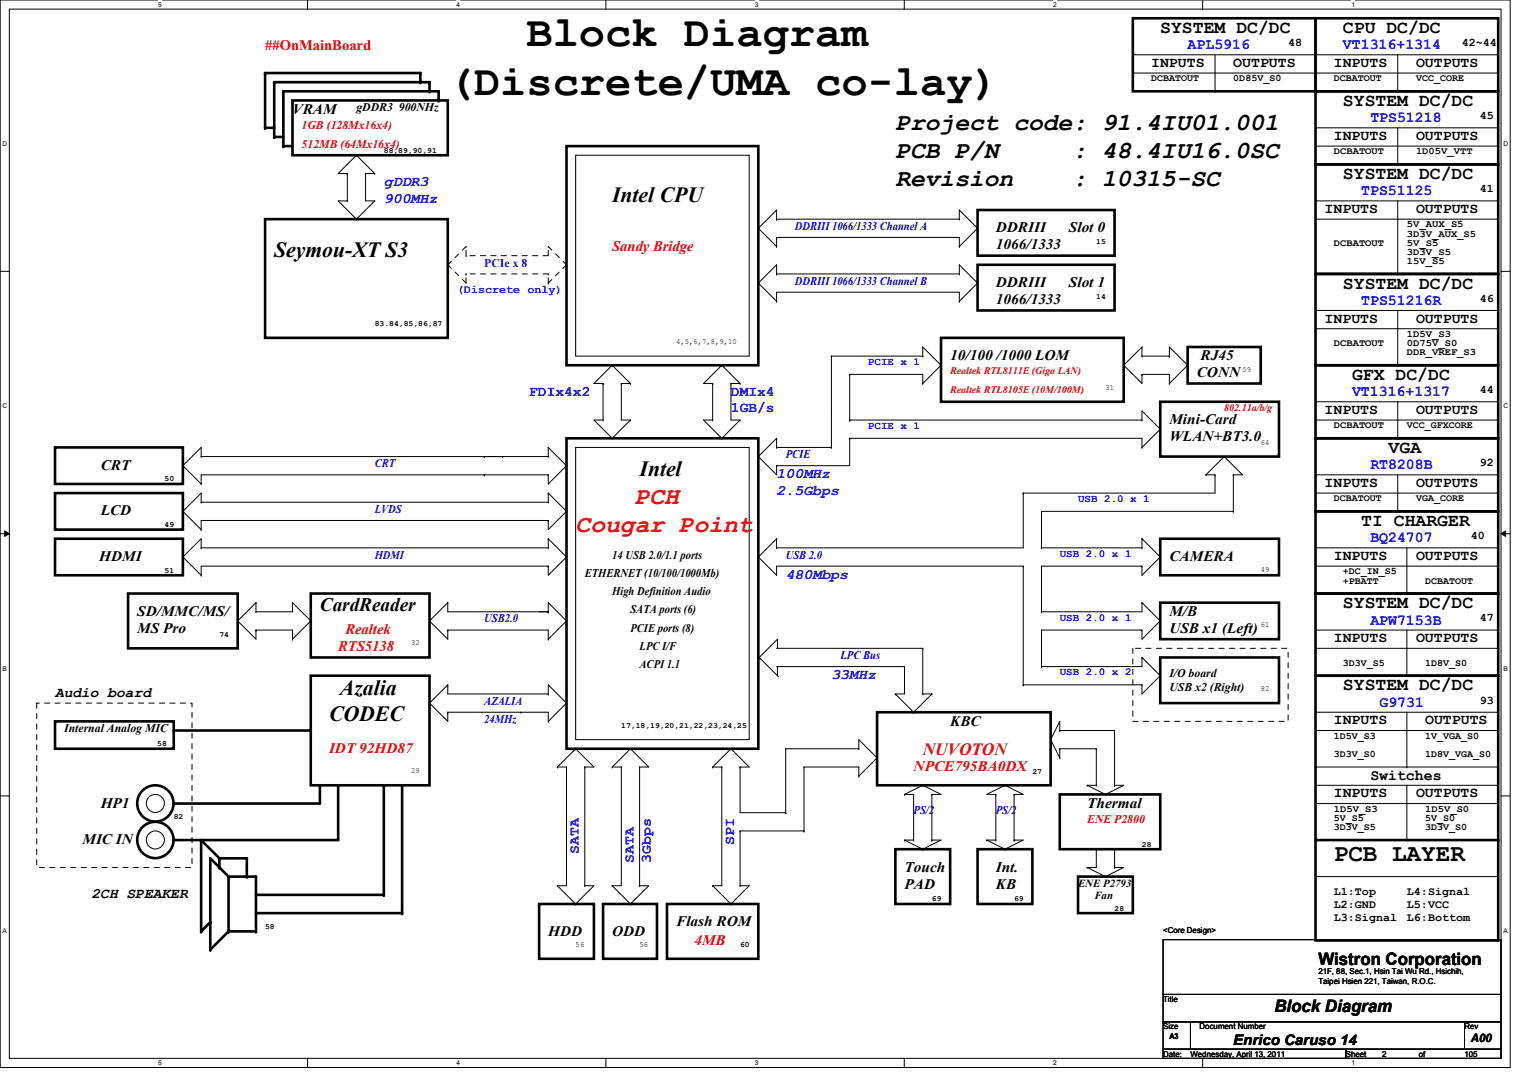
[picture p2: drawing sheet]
<svg xmlns="http://www.w3.org/2000/svg" width="297mm" height="210mm" viewBox="0 0 297 210" stroke-linecap="round" stroke-linejoin="round" font-family="sans-serif">
<path d="M0 0h294v207.9h-294zM1.8 1.8h290.4v204.3h-290.4z" fill="none" stroke="#000" stroke-width=".19"/>
<g fill="#fff">
<path d="M30.8 .2h.7v1.4h-.7z"/>
<path d="M30.8 206.2h.7v1.4h-.7z"/>
</g>
<path d="M59.9 0v1.8M59.9 206.1v1.8" fill="none" stroke="#000" stroke-width=".19"/>
<g fill="#fff">
<path d="M88.9 .2h.6v1.4h-.6z"/>
<path d="M88.9 206.2h.6v1.4h-.6z"/>
</g>
<path d="M117.9 0v1.8M117.9 206.1v1.8" fill="none" stroke="#000" stroke-width=".19"/>
<g fill="#fff">
<path d="M146.9 .2h.7v1.4h-.7z"/>
<path d="M146.9 206.2h.7v1.4h-.7z"/>
</g>
<path d="M176 0v1.8M176 206.1v1.8" fill="none" stroke="#000" stroke-width=".19"/>
<g fill="#fff">
<path d="M205 .2h.7v1.4h-.7z"/>
<path d="M205 206.2h.7v1.4h-.7z"/>
</g>
<path d="M234.1 0v1.8M234.1 206.1v1.8" fill="none" stroke="#000" stroke-width=".19"/>
<g fill="#fff">
<path d="M263.1 .2h.7v1.4h-.7z"/>
<path d="M263.1 206.2h.7v1.4h-.7z"/>
<path d="M.5 27.3h.9v1.4h-.9z"/>
<path d="M292.6 27.3h.9v1.4h-.9z"/>
<path d="M.5 78.4h.9v1.4h-.9z"/>
<path d="M292.6 78.4h.9v1.4h-.9z"/>
</g>
<path d="M0 52.8h1.8M292.2 52.8h1.8" fill="none" stroke="#000" stroke-width=".19"/>
<g fill="#fff">
<path d="M.5 129.5h.8v1.4h-.8z"/>
<path d="M292.6 129.5h.9v1.4h-.9z"/>
</g>
<path d="M0 103.9h1.8M.9 103.4l.9 .5-.9 .5zM292.2 103.9l.9-.5v1zM292.2 103.9h1.8" fill="none" stroke="#000" stroke-width=".19"/>
<path d="M.9 103.4l.9 .5-.9 .5zM292.2 103.9l.9-.5v1z" fill="#000"/>
<g fill="#fff">
<path d="M.5 180.5h.8v1.4h-.8z"/>
<path d="M292.6 180.5h.9v1.4h-.9z"/>
</g>
<g fill="none" stroke="#000" stroke-width=".19">
<path d="M220.5 10.7h71.1M220.5 14.2h71.1M236.5 17.8h.1M236.5 10.7v7.1M256.1 10.7h.1M256.1 14.2h.1M272.1 17.8h.1M272.1 10.7v7.1M291.6 10.7h.1M291.6 14.2h.1M67.6 33.8h.1M67.6 39.1h.1"/>
<path d="M67.6 39.1h-1.8l3.6 3.6M67.6 33.8v5.3M69.4 30.2h.1M69.4 30.2l-3.6 3.6h1.8M69.4 30.2l3.5 3.6M71.2 33.8h.1M71.2 33.8v5.3h1.7M71.2 33.8h1.7M72.9 33.8h.1M72.9 39.1h.1M72.9 39.1l-3.5 3.6M112.1 30.2h33.7v39.1h-33.7z"/>
<path d="M256.1 39.1h35.5M256.1 28.4h35.5M256.1 24.9h35.5M272.1 32h.1M272.1 24.9v7.1M272.1 39.1v14.2M291.6 39.1h.1M291.6 28.4h.1M291.6 24.9h.1M69.4 42.7h.1M147.6 44.4h.1M147.6 55.1h.1"/>
<path d="M147.6 44.4l3.6 3.6M147.6 55.1l3.6 3.6M151.2 42.7h.1M151.2 48h.1M151.2 46.2h.1M151.2 53.3h.1M151.2 58.7h.1M151.2 56.9h.1M151.2 42.7h35.5M151.2 46.2h35.5v1.8M151.2 56.9h35.5v1.8M151.2 42.7v-1.8l-3.6 3.5"/>
<path d="M151.2 46.2v1.8M151.2 53.3v-1.7l-3.6 3.5M151.2 56.9v1.8M151.2 53.3h35.5M186.7 42.7h.1M186.7 48h.1M186.7 53.3h.1M186.7 58.7h.1M186.7 42.7v-1.8l3.6 3.5M186.7 53.3v-1.7l3.6 3.5M190.3 44.4h.1M190.3 55.1h.1"/>
<path d="M190.3 44.4l-3.6 3.6M190.3 55.1l-3.6 3.6M256.1 42.7h35.5M272.1 53.3h.1M291.6 42.7h.1M117.4 74.7h.1M117.4 74.7v7.1M119.2 71.1h.1M119.2 71.1l-3.6 3.6h1.8M119.2 71.1l3.5 3.6M120.9 74.7h.1M120.9 74.7v7.1h1.8"/>
<path d="M120.9 74.7h1.8M122.7 74.7h.1M138.7 74.7h.1M138.7 74.7v7.1M140.5 71.1h.1M140.5 71.1l-3.6 3.6h1.8M140.5 71.1l3.6 3.6M142.3 74.7h.1M142.3 74.7v7.1h1.8M142.3 74.7h1.8M144.1 74.7h.1M161.8 69.3h.1"/>
<path d="M161.8 69.3h17.8M161.8 69.3v17.8M165.4 72.9h.1M165.4 72.9h14.2v1.8M165.4 72.9v8.9M179.6 69.3h.1M179.6 74.7h.1M179.6 69.3v-1.7l3.6 3.5M183.2 71.1h.1M183.2 71.1l-3.6 3.6M218.7 71.1h.1M218.7 71.1l3.6 3.6v-1.8"/>
<path d="M222.3 69.3h.1M222.3 72.9h.1M222.3 67.6h.1M222.3 72.9h5.3v1.8M222.3 67.6l-3.6 3.5M222.3 69.3h5.3M222.3 67.6v1.7M227.6 69.3h.1M227.6 74.7h.1M227.6 69.3v-1.7l3.6 3.5M231.2 71.1h.1M231.2 71.1l-3.6 3.6"/>
<path d="M256.1 64h35.5M256.1 60.5h35.5M256.1 78.2h35.5M272.1 71.1h.1M272.1 60.5v10.6M272.1 78.2v7.1M291.6 64h.1M291.6 60.5h.1M291.6 78.2h.1M35.6 99.6h.1M35.6 90.7h.1M35.6 99.6l3.6 3.5"/>
<path d="M35.6 90.7l3.6 3.5M39.2 97.8h.1M39.2 88.9h.1M39.2 94.2h.1M39.2 88.9h67.5M39.2 88.9v-1.8l-3.6 3.6M39.2 97.8v-1.8l-3.6 3.6M39.2 97.8h67.5M94.3 88.9h.1M94.3 92.5h.1M97.8 88.9h.1M106.7 92.5h.1"/>
<path d="M106.7 88.9h.1M106.7 96h.1M106.7 97.8h.1M106.7 92.5h-67.5v1.7M106.7 88.9v-1.8l3.6 3.6M106.7 96v1.8M106.7 96l3.6 3.6M110.3 90.7h.1M110.3 99.6h.1M110.3 90.7l-3.6 3.5v-1.7M110.3 99.6l-3.6 3.5v-1.8M112.1 87.1h33.7v56.9h-33.7z"/>
<path d="M117.4 81.8h.1M117.4 81.8h-1.8l3.6 3.5M119.2 85.3h.1M122.7 81.8h.1M122.7 81.8l-3.5 3.5M138.7 81.8h.1M138.7 81.8h-1.8l3.6 3.5M140.5 85.3h.1M144.1 81.8h.1M144.1 81.8l-3.6 3.5M147.6 88.9h.1M147.6 88.9l3.6 3.6v-1.8"/>
<path d="M151.2 85.3h.1M151.2 90.7h.1M151.2 87.1h.1M151.2 85.3v1.8M151.2 85.3l-3.6 3.6M151.2 87.1h10.6M161.8 87.1h.1M165.4 81.8h.1M165.4 85.3h.1M165.4 81.8h56.9M165.4 85.3h56.9v1.8M165.4 85.3v5.4h-14.2"/>
<path d="M199.2 96h.1M199.2 96v10.7h-48M202.7 99.6h.1M202.7 99.6v7.1M202.7 99.6h37.4M222.3 81.8h.1M222.3 87.1h.1M222.3 81.8v-1.8l3.5 3.6M225.8 83.6h.1M225.8 83.6l-3.5 3.5M234.7 92.5h.1M234.7 92.5h1.8"/>
<path d="M236.5 92.5h.1M236.5 92.5v3.5h-37.3M238.3 88.9h.1M238.3 88.9l3.5 3.6h-1.7M238.3 88.9l-3.6 3.6M240.1 99.6h.1M240.1 92.5h.1M240.1 92.5v7.1M256.1 92.5h.1M256.1 92.5h35.5M256.1 96h35.5M256.1 81.8h35.5"/>
<path d="M272.1 99.6h.1M272.1 85.3h.1M272.1 92.5v7.1M291.6 96h.1M291.6 81.8h.1M35.6 108.5h.1M35.6 108.5l3.6 3.5M39.2 106.7h.1M39.2 112h.1M39.2 103.1h.1M39.2 106.7h67.5M39.2 106.7v-1.8l-3.6 3.6"/>
<path d="M49.8 117.3h.1M49.8 119.1h.1M49.8 117.3v1.8M49.8 117.3l-3.5 3.6M56.9 117.3h.1M56.9 117.3l3.6 3.6M56.9 117.3v1.8h-7.1M87.2 117.3h.1M87.2 117.3l-3.6 3.6M87.2 117.3v1.8h19.5M106.7 101.3h.1M106.7 110.2h.1"/>
<path d="M106.7 104.9h.1M106.7 106.7h.1M106.7 119.1h.1M106.7 110.2h-67.5v1.8M106.7 104.9v1.8M106.7 119.1v-1.8l3.6 3.6M106.7 101.3h-67.5v1.8M106.7 104.9l3.6 3.6M110.3 108.5h.1M110.3 108.5l-3.6 3.5v-1.8M147.6 108.5h.1M147.6 108.5l3.6 3.5v-1.8"/>
<path d="M151.2 104.9h.1M151.2 110.2h.1M151.2 106.7h.1M151.2 110.2h48M151.2 104.9v1.8M151.2 104.9l-3.6 3.6M199.2 110.2h.1M199.2 110.2v23.1M202.7 106.7h.1M202.7 110.2h.1M202.7 119.1h.1M202.7 110.2h19.6"/>
<path d="M202.7 106.7h19.6M202.7 110.2v8.9M222.3 110.2h.1M222.3 104.9h.1M222.3 106.7h.1M222.3 117.3h.1M222.3 117.3v1.8h-19.6M222.3 104.9v1.8M222.3 104.9l3.5 3.6M222.3 117.3l3.5 3.6M225.8 108.5h.1M225.8 108.5l-3.5 3.5v-1.8"/>
<path d="M256.1 106.7h.1M256.1 110.2h35.5M256.1 106.7h35.5M273.9 115.6h.1M273.9 106.7v8.9M291.6 110.2h.1M46.3 120.9h.1M46.3 120.9l3.5 3.6v-1.8M49.8 122.7h.1M49.8 122.7h7.1M56.9 122.7h.1M56.9 124.5h.1"/>
<path d="M56.9 122.7v1.8M60.5 120.9h.1M60.5 120.9l-3.6 3.6M83.6 120.9h.1M83.6 136.9h.1M83.6 120.9l3.6 3.6v-1.8M83.6 136.9l3.6 3.6v-1.8M87.2 122.7h.1M87.2 138.7h.1M87.2 133.3h.1M87.2 122.7h19.5v1.8M87.2 138.7h19.5v1.8"/>
<path d="M87.2 133.3v1.8h19.5M87.2 133.3l-3.6 3.6M101.4 138.7h.1M106.7 124.5h.1M106.7 135.1h.1M106.7 135.1v-1.8l3.6 3.6M110.3 120.9h.1M110.3 136.9h.1M110.3 120.9l-3.6 3.6M110.3 136.9l-3.6 3.6M147.8 128h.1M148 128.2h.1"/>
<path d="M148 128.2l3.5 3.5M151.2 126.2h28.4M151.2 129.8h24.9M151.3 124.5h.1M151.3 129.8h.1M151.3 124.5v1.7M151.3 129.8v1.8M151.3 124.5l-3.5 3.5M174.3 135.1h.1M174.3 135.1l3.5 3.6M176.1 129.8h.1M176.1 129.8v5.3h-1.8"/>
<path d="M177.8 138.7h.1M179.6 135.1h.1M179.6 126.2h.1M179.6 135.1h1.8M179.6 126.2v8.9M181.4 135.1h.1M181.4 135.1l-3.6 3.6M199.2 133.3h.1M199.2 133.3h23.1M202.7 129.8h.1M202.7 122.7h.1M202.7 122.7h19.6"/>
<path d="M202.7 122.7v7.1M222.3 128h.1M222.3 133.3h.1M222.3 122.7h.1M222.3 128v1.8h-19.6M222.3 128l3.5 3.6M225.8 131.6h.1M225.8 120.9h.1M225.8 120.9l-3.5 3.6v-1.8M225.8 131.6l-3.5 3.5v-1.8M256.1 122.7h.1M256.1 126.2h35.5"/>
<path d="M256.1 122.7h35.5M256.1 138.7h35.5M273.9 131.6h.1M273.9 122.7v8.9M273.9 138.7v10.7M291.6 126.2h.1M291.6 138.7h.1M0 155h1.8M106.7 140.5h.1M108.5 149.4h.1M108.5 149.4h1.8M110.3 149.4h.1"/>
<path d="M110.3 149.4v23.1h-1.8M112.1 145.8h.1M112.1 145.8l3.5 3.6h-1.8M112.1 145.8l-3.6 3.6M113.8 149.4h.1M113.8 149.4v23.1M119.2 149.4h.1M119.2 149.4h1.7M120.9 149.4h.1M120.9 149.4v23.1h-1.7M122.7 145.8h.1M122.7 145.8l3.6 3.6h-1.8"/>
<path d="M122.7 145.8l-3.5 3.6M124.5 149.4h.1M124.5 149.4v23.1M138.7 149.4h.1M138.7 149.4h1.8M140.5 149.4h.1M140.5 149.4v23.1h-1.8M142.3 145.8h.1M142.3 145.8l3.5 3.6h-1.7M142.3 145.8l-3.6 3.6M144.1 149.4h.1M144.1 149.4v8.8h8.8"/>
<path d="M152.9 145.8h.1M152.9 158.2h.1M152.9 145.8h14.3M152.9 145.8v12.4M156.5 149.4h.1M156.5 149.4h10.7v1.7M156.5 149.4v12.4M167.2 145.8h.1M167.2 151.1h.1M167.2 145.8v-1.8l3.5 3.6M170.7 147.6h.1M170.7 147.6l-3.5 3.5"/>
<path d="M176.1 154.7h.1M176.1 154.7h1.7v8.9M179.6 152.9h.1M179.6 152.9l3.6 1.8h-1.8M179.6 152.9l-3.5 1.8M181.4 154.7h.1M181.4 154.7v8.9M193.8 154.7h.1M193.8 154.7v8.9M195.6 152.9h.1M195.6 152.9l-3.5 1.8h1.7M195.6 152.9l3.6 1.8h-1.8"/>
<path d="M197.4 154.7h.1M197.4 154.7v8.9M204.5 144h.1M204.5 144l1.8 3.6M206.3 142.2h.1M206.3 147.6h.1M206.3 145.8h.1M206.3 142.2h10.7v10.7M206.3 145.8h7.1M206.3 142.2v-1.7l-1.8 3.5M206.3 145.8v1.8M211.6 152.9h.1"/>
<path d="M211.6 152.9h1.8M211.6 152.9l3.6 1.8M213.4 145.8h.1M213.4 152.9h.1M213.4 145.8v7.1M215.2 154.7h.1M217 152.9h.1M217 152.9h1.7l-3.5 1.8M256.1 142.2h.1M256.1 152.9h.1M256.1 142.2h35.5M256.1 156.5h35.5"/>
<path d="M256.1 152.9h35.5M256.1 149.4h35.5M273.9 149.4h.1M273.9 152.9v10.7M291.6 156.5h.1M291.6 149.4h.1M292.2 155h1.8M108.5 172.5h.1M108.5 172.5l3.6 3.5M112.1 176h.1M113.8 172.5h.1M113.8 172.5h1.8l-3.5 3.5"/>
<path d="M119.2 172.5h.1M119.2 172.5l3.5 3.5M122.7 176h.1M124.5 172.5h.1M124.5 172.5h1.8l-3.6 3.5M138.7 172.5h.1M138.7 172.5l3.6 3.5M142.3 176h.1M144.1 172.5h.1M144.1 161.8h.1M144.1 172.5h1.7l-3.5 3.5M144.1 161.8v10.7"/>
<path d="M144.1 161.8h12.4M156.5 161.8h.1M176.1 163.6h.1M176.1 163.6h1.7M176.1 163.6l3.5 1.8M177.8 163.6h.1M179.6 165.4h.1M181.4 163.6h.1M181.4 163.6h1.8l-3.6 1.8M192.1 163.6h.1M192.1 163.6h1.7M192.1 163.6l3.5 1.8"/>
<path d="M193.8 163.6h.1M195.6 165.4h.1M197.4 163.6h.1M197.4 163.6h1.8l-3.6 1.8M211.6 168.9h.1M211.6 168.9l3.6 1.8M213.4 165.4h.1M213.4 165.4v3.5h-1.8M215.2 170.7h.1M217 168.9h.1M217 165.4h.1M217 165.4v3.5"/>
<path d="M217 168.9h1.7l-3.5 1.8M256.1 170.7h35.5M273.9 163.6h.1M291.6 170.7h.1M226.4 183h65.8v10.6h-65.8zM226.4 193.6h65.8v5.4h-65.8zM226.4 199h5.3v5.3h-5.3zM231.7 199h53.4v5.3h-53.4zM285.1 199h7.1v5.3h-7.1zM226.4 204.3h35.6v1.8h-35.6zM262 204.3h30.2v1.8h-30.2z"/>
<circle cx="30.2" cy="156.4" r="1.76"/>
<circle cx="30.2" cy="163.5" r="1.76"/>
</g>
<g fill="none" stroke="#000" stroke-width=".51">
<path d="M56.9 19.6h30.3v10.6h-30.3zM81.8 16v-1.8h-30.2v10.7h1.8M83.6 17.8v-1.8h-30.2v10.7h1.8M85.4 19.6v-1.8h-30.2v10.6h1.7M220.5 3.6h35.6v14.2h-35.6zM256.1 17.8h35.5v14.2h-35.5zM256.1 3.6h35.5v14.2h-35.5zM110.3 28.4h37.3v42.7h-37.3zM256.1 32h35.5v21.3h-35.5zM51.6 42.7h35.6v23.1h-35.6zM190.3 51.6h26.7v8.9h-26.7zM190.3 40.9h26.7v8.9h-26.7z"/>
<path d="M256.1 53.3h35.5v17.8h-35.5zM183.2 65.8h35.5v12.4h-35.5zM225.8 78.2h23.2v10.7h-23.2zM231.2 67.6h14.2v7.1h-14.2zM256.1 71.1h35.5v14.2h-35.5zM10.7 96h24.9v7.1h-24.9zM10.7 87.1h24.9v7.1h-24.9zM110.3 85.3h37.3v60.5h-37.3zM256.1 85.3h35.5v14.3h-35.5zM256.1 99.6h35.5v16h-35.5zM10.7 104.9h24.9v7.1h-24.9zM24.9 115.6h21.4v10.6h-21.4z"/>
<path d="M60.5 115.6h23.1v12.4h-23.1zM225.8 104.9h23.2v7.1h-23.2zM225.8 117.3h23.2v7.2h-23.2zM256.1 115.6h35.5v16h-35.5zM60.5 131.6h23.1v21.3h-23.1zM170.7 138.7h33.8v14.2h-33.8zM225.8 128h23.2v8.9h-23.2zM256.1 131.6h35.5v51.5h-35.5zM10.7 140.5h23.1v5.3h-23.1zM33.8 142.2h26.7M62.3 152.9v3.6h-28.5M65.8 152.9v10.7h-32"/>
<path d="M74.7 152.9v21.3h-24.9M78.3 152.9v24.9h-28.5M206.3 154.7h19.5v10.7h-19.5zM42.7 167.1l-3.5-3.5v17.8l1.7-1.8M42.7 167.1h5.3v3.6M42.7 167.1v1.8M44.5 170.7l-3.6-3.6v17.8l3.6-3.5M44.5 170.7h5.3v10.7h-5.3M44.5 170.7v10.7M104.9 176h10.7v10.7h-10.7zM117.4 176h10.5v10.7h-10.5zM129.8 176h17.8v10.7h-17.8z"/>
<path d="M174.3 165.4h10.7v10.6h-10.7zM190.3 165.4h10.7v10.6h-10.7zM209.8 170.7h10.7v7.1h-10.7zM256.1 163.6h35.5"/>
<circle cx="30.2" cy="156.4" r="3.5"/>
<circle cx="30.2" cy="163.5" r="3.5"/>
</g>
<g fill="none" stroke="#000" stroke-width=".19" stroke-dasharray="1 1 1 1 1 1 1 1">
<path d="M87.2 51.6h.1M90.7 48l-3.5 3.6M90.7 55.1v-1.8M90.7 53.3h.1M90.7 55.1l-3.5-3.5M90.7 49.8v-1.8M90.7 48h.1M90.7 49.8h.1M106.7 48l3.6 3.6M106.7 49.8v-1.8M106.7 48h.1M106.7 55.1h.1"/>
<path d="M106.7 55.1v-1.8M106.7 53.3h.1M106.7 49.8h-16M106.7 53.3h-16M110.3 51.6h.1M110.3 51.6l-3.6 3.5M10.7 104.9h24.9v7.1h-24.9zM7.2 136.9h30.2v32h-30.2zM220.5 126.2h30.2v14.3h-30.2z"/>
</g>
<g fill="#000">
<circle cx="51.6" cy="14.2" r=".25"/>
<circle cx="53.4" cy="16" r=".25"/>
<circle cx="55.2" cy="17.8" r=".25"/>
<circle cx="81.8" cy="16" r=".25"/>
<circle cx="81.8" cy="14.2" r=".25"/>
<circle cx="83.6" cy="16" r=".25"/>
<circle cx="83.6" cy="17.8" r=".25"/>
<circle cx="85.4" cy="19.6" r=".25"/>
<circle cx="85.4" cy="17.8" r=".25"/>
<circle cx="51.6" cy="24.9" r=".25"/>
<circle cx="53.4" cy="26.7" r=".25"/>
<circle cx="55.2" cy="28.4" r=".25"/>
<circle cx="33.8" cy="142.2" r=".25"/>
<circle cx="33.8" cy="156.5" r=".25"/>
<circle cx="62.3" cy="152.9" r=".25"/>
<circle cx="65.8" cy="152.9" r=".25"/>
<circle cx="74.7" cy="152.9" r=".25"/>
<circle cx="78.3" cy="152.9" r=".25"/>
<circle cx="33.8" cy="163.6" r=".25"/>
<circle cx="40.9" cy="179.6" r=".25"/>
<circle cx="40.9" cy="167.1" r=".25"/>
<circle cx="42.7" cy="167.1" r=".25"/>
<circle cx="42.7" cy="168.9" r=".25"/>
<circle cx="44.5" cy="170.7" r=".25"/>
<circle cx="48" cy="170.7" r=".25"/>
<circle cx="48" cy="167.1" r=".25"/>
<circle cx="49.8" cy="170.7" r=".25"/>
<circle cx="74.7" cy="174.2" r=".25"/>
<circle cx="78.3" cy="177.8" r=".25"/>
<circle cx="291.6" cy="163.6" r=".25"/>
<circle cx="39.2" cy="181.4" r=".25"/>
<circle cx="40.9" cy="184.9" r=".25"/>
<circle cx="44.5" cy="181.4" r=".25"/>
<circle cx="49.8" cy="181.4" r=".25"/>
</g>
<g font-size="8.5">
<text x="102.5" y="8.9">Block Diagram</text>
<text x="87.2" y="18.5">(Discrete/UMA co-lay)</text>
</g>
<g font-size="4.8">
<text x="174.3" y="25.3">Project code: 91.4IU01.001</text>
<text x="174.3" y="30.7">PCB P/N</text>
<text x="208.7" y="30.7">: 48.4IU16.0SC</text>
<text x="174.3" y="36.2">Revision</text>
<text x="208.7" y="36.2">: 10315-SC</text>
<text x="259.6" y="167.6">PCB LAYER</text>
</g>
<g font-size="4.8" fill="#f00">
<text x="123.5" y="98.2">PCH</text>
<text x="112.1" y="103.6">Cougar Point</text>
</g>
<g font-size="4.2">
<text x="119.2" y="39.4">Intel CPU</text>
<text x="53.4" y="50">Seymou-XT S3</text>
<text x="124.5" y="92.7">Intel</text>
<text x="66.2" y="135.4">Azalia</text>
<text x="64" y="140.3">CODEC</text>
</g>
<text font-size="3.7" x="62.3" y="118.9">CardReader</text>
<g font-size="3.5">
<text x="225.8" y="6.4">SYSTEM DC/DC</text>
<text x="261.4" y="6.4">CPU DC/DC</text>
<text x="261.4" y="20.6">SYSTEM DC/DC</text>
<text x="261.4" y="34.8">SYSTEM DC/DC</text>
<text x="261.4" y="56.2">SYSTEM DC/DC</text>
<text x="263.2" y="74">GFX DC/DC</text>
<text x="270.3" y="88.2">VGA</text>
<text x="265" y="102.4">TI CHARGER</text>
<text x="261.4" y="118.4">SYSTEM DC/DC</text>
<text x="261.4" y="134.4">SYSTEM DC/DC</text>
</g>
<text font-size="3.3" fill="#f00" x="179.6" y="147.1">NUVOTON</text>
<g font-size="3.3">
<text x="256.6" y="187.9">Wistron Corporation</text>
<text x="248.1" y="197">Block Diagram</text>
</g>
<g font-size="3" fill="#00f">
<text x="231.2" y="9.6">APL5916</text>
<text x="261.4" y="9.6">VT1316+1314</text>
<text x="266.7" y="23.8">TPS51218</text>
<text x="265" y="38.1">TPS51125</text>
<text x="265" y="59.4">TPS51216R</text>
<text x="263.2" y="77.2">VT1316+1317</text>
<text x="266.7" y="91.4">RT8208B</text>
<text x="266.7" y="105.6">BQ24707</text>
<text x="266.7" y="121.6">APW7153B</text>
<text x="268.5" y="137.6">G9731</text>
</g>
<text font-size="3" x="266.7" y="151.8">Switches</text>
<g font-size="2.8" fill="#f00">
<text x="51.6" y="9.7">##OnMainBoard</text>
<text x="119.2" y="48.8">Sandy Bridge</text>
<text x="67.2" y="123.5">Realtek</text>
<text x="65.8" y="126.8">RTS5138</text>
<text x="64" y="146.6">IDT 92HD87</text>
<text x="177.8" y="150.2">NPCE795BA0DX</text>
<text x="135.2" y="183.9">4MB</text>
</g>
<g font-size="2.8">
<text x="224.1" y="13">INPUTS</text>
<text x="240.1" y="13">OUTPUTS</text>
<text x="259.6" y="13">INPUTS</text>
<text x="275.6" y="13">OUTPUTS</text>
<text x="56.9" y="22.1">VRAM</text>
<text x="259.6" y="27.3">INPUTS</text>
<text x="275.6" y="27.3">OUTPUTS</text>
<text x="257.8" y="41.5">INPUTS</text>
<text x="275.6" y="41.5">OUTPUTS</text>
<text x="193.8" y="45.3">DDRIII</text>
<text x="208.1" y="45.3">Slot 0</text>
<text x="193.8" y="48.6">1066/1333</text>
<text x="193.8" y="55.9">DDRIII</text>
<text x="193.8" y="59.2">1066/1333</text>
<text x="208.1" y="55.9">Slot 1</text>
<text x="257.8" y="62.8">INPUTS</text>
<text x="275.6" y="62.8">OUTPUTS</text>
<text x="185" y="70.1">10/100 /1000 LOM</text>
<text x="233.7" y="70.1">RJ45</text>
<text x="233" y="73.4">CONN</text>
<text x="227.6" y="82.6">Mini-Card</text>
<text x="257.8" y="80.6">INPUTS</text>
<text x="275.6" y="80.6">OUTPUTS</text>
<text x="227.6" y="85.9">WLAN+BT3.0</text>
<text x="19.6" y="91.5">CRT</text>
<text x="257.8" y="94.8">INPUTS</text>
<text x="275.6" y="94.8">OUTPUTS</text>
<text x="19.6" y="100.4">LCD</text>
<text x="19.3" y="109.3">HDMI</text>
<text x="227.6" y="109.3">CAMERA</text>
<text x="259.6" y="109.1">INPUTS</text>
<text x="275.6" y="109.1">OUTPUTS</text>
<text x="26.7" y="119.9">SD/MMC/MS/</text>
<text x="227.6" y="119.9">M/B</text>
<text x="26.7" y="123.2">MS Pro</text>
<text x="227.6" y="123.2">USB x1 (Left)</text>
<text x="259.6" y="125.1">INPUTS</text>
<text x="275.6" y="125.1">OUTPUTS</text>
<text x="10.7" y="135.8">Audio board</text>
<text x="185" y="141.3">KBC</text>
<text x="259.6" y="141.1">INPUTS</text>
<text x="277.4" y="141.1">OUTPUTS</text>
<text x="259.6" y="155.3">INPUTS</text>
<text x="275.6" y="155.3">OUTPUTS</text>
<text x="19.6" y="157.3">HP1</text>
<text x="211.6" y="157.3">Thermal</text>
<text x="16" y="164.4">MIC IN</text>
<text x="176.1" y="169.7">Touch</text>
<text x="176.1" y="173">PAD</text>
<text x="193.8" y="169.7">Int.</text>
<text x="193.8" y="173">KB</text>
<text x="17.8" y="174.9">2CH SPEAKER</text>
<text x="106.7" y="182.2">HDD</text>
<text x="119.2" y="182.2">ODD</text>
<text x="131.6" y="180.4">Flash ROM</text>
<text x="240.1" y="203.5">Enrico Caruso 14</text>
</g>
<g font-size="2.8" fill="#00f">
<text x="74.7" y="36.2">gDDR3</text>
<text x="74.7" y="39.5">900MHz</text>
<text x="103" y="77">FDIx4x2</text>
<text x="142.3" y="77">DMIx4</text>
<text x="142.3" y="80.3">1GB/s</text>
<text x="151.2" y="93.1">100MHz</text>
<text x="151.2" y="96.4">2.5Gbps</text>
<text x="152.9" y="112.6">480Mbps</text>
<text x="161.8" y="132.2">33MHz</text>
<text x="112.7" y="166.2" transform="rotate(-90 112.7 166.2)">SATA</text>
<text x="142.9" y="164.5" transform="rotate(-90 142.9 164.5)">SPI</text>
<text x="123.4" y="168" transform="rotate(-90 123.4 168)">SATA</text>
<text x="126.7" y="168" transform="rotate(-90 126.7 168)">3Gbps</text>
</g>
<g font-size="2.3">
<text x="250.7" y="9">48</text>
<text x="284.5" y="9">42~44</text>
<text x="69.4" y="21.6">gDDR3 900NHz</text>
<text x="288.1" y="23.2">45</text>
<text x="288.1" y="37.4">41</text>
<text x="288.1" y="58.8">46</text>
<text x="288.1" y="76.5">44</text>
<text x="288.1" y="90.8">92</text>
<text x="286.3" y="105">40</text>
<text x="113.8" y="112.3">ETHERNET (10/100/1000Mb)</text>
<text x="119.2" y="108.8">14 USB 2.0/1.1 ports</text>
<text x="119.2" y="115.9">High Definition Audio</text>
<text x="122.7" y="119.4">SATA ports (6)</text>
<text x="122.7" y="123">PCIE ports (8)</text>
<text x="288.1" y="121">47</text>
<text x="124.5" y="130.1">ACPI 1.1</text>
<text x="124.5" y="126.5">LPC I/F</text>
<text x="227.6" y="131.9">I/O board</text>
<text x="227.6" y="134.5">USB x2 (Right)</text>
<text x="288.1" y="137">93</text>
<text x="12.5" y="142.5">Internal Analog MIC</text>
<text x="259.6" y="174.3">L1:Top</text>
<text x="259.6" y="176.9">L2:GND</text>
<text x="259.6" y="179.4">L3:Signal</text>
<text x="273.9" y="174.3">L4:Signal</text>
<text x="273.9" y="176.9">L5:VCC</text>
<text x="273.9" y="179.4">L6:Bottom</text>
<text x="286.3" y="203">A00</text>
</g>
<g font-size="2.3" fill="#f00">
<text x="58.7" y="28.7">512MB (64Mx16x4)</text>
<text x="58.7" y="25.2">1GB (128Mx16x4)</text>
<text x="211.6" y="160.3">ENE P2800</text>
</g>
<g font-size="2.3" fill="#00f">
<text x="154.7" y="44.7">DDRIII 1066/1333 Channel A</text>
<text x="94.3" y="51.9">PCIe x 8</text>
<text x="88.9" y="57">(Discrete only)</text>
<text x="154.7" y="55.4">DDRIII 1066/1333 Channel B</text>
<text x="152.9" y="89.2">PCIE</text>
<text x="72.9" y="91">CRT</text>
<text x="72.9" y="99.9">LVDS</text>
<text x="72.9" y="108.8">HDMI</text>
<text x="152.9" y="108.8">USB 2.0</text>
<text x="94.3" y="121.2">USB2.0</text>
<text x="163.6" y="128.3">LPC Bus</text>
<text x="94.3" y="137.2">AZALIA</text>
<text x="94.3" y="140.8">24MHz</text>
<text x="177.8" y="158.5">PS/2</text>
<text x="193.8" y="158.5">PS/2</text>
</g>
<g font-size="2.1" fill="#00f">
<text x="168.9" y="71.1">PCIE x 1</text>
<text x="168.9" y="83.5">PCIE x 1</text>
<text x="209.8" y="97.7">USB 2.0 x 1</text>
<text x="206.3" y="108.4">USB 2.0 x 1</text>
<text x="206.3" y="120.9">USB 2.0 x 1</text>
<text x="206.3" y="131.5">USB 2.0 x 2</text>
</g>
<g font-size="2.1">
<text x="209.8" y="172.6">ENE P2793</text>
<text x="213" y="175.1">Fan</text>
</g>
<g font-size="1.9">
<text x="224.1" y="15.8">DCBATOUT</text>
<text x="240.1" y="15.8">0D85V_S0</text>
<text x="259.6" y="15.8">DCBATOUT</text>
<text x="275.6" y="15.8">VCC_CORE</text>
<text x="259.6" y="30.1">DCBATOUT</text>
<text x="275.6" y="30.1">1D05V_VTT</text>
<text x="259.6" y="47.8">DCBATOUT</text>
<text x="273.8" y="47.8">5V_S5</text>
<text x="273.9" y="46.1">3D3V_AUX_S5</text>
<text x="273.9" y="44.3">5V_AUX_S5</text>
<text x="273.9" y="49.6">3D3V_S5</text>
<text x="273.9" y="51.4">15V_S5</text>
<text x="273.9" y="65.6">1D5V_S3</text>
<text x="259.6" y="67.4">DCBATOUT</text>
<text x="273.9" y="67.4">0D75V_S0</text>
<text x="273.9" y="69.2">DDR_VREF_S3</text>
<text x="259.6" y="83.4">DCBATOUT</text>
<text x="273.9" y="83.4">VCC_GFXCORE</text>
<text x="259.6" y="97.6">DCBATOUT</text>
<text x="275.6" y="97.6">VGA_CORE</text>
<text x="261.4" y="113.6">+PBATT</text>
<text x="261.4" y="111.8">+DC_IN_S5</text>
<text x="277.4" y="113.6">DCBATOUT</text>
<text x="261.4" y="129.6">3D3V_S5</text>
<text x="277.4" y="129.6">1D8V_S0</text>
<text x="259.6" y="143.8">1D5V_S3</text>
<text x="277.4" y="143.8">1V_VGA_S0</text>
<text x="259.6" y="147.4">3D3V_S0</text>
<text x="277.4" y="147.4">1D8V_VGA_S0</text>
<text x="259.6" y="161.6">3D3V_S5</text>
<text x="259.6" y="159.9">5V_S5</text>
<text x="259.6" y="158.1">1D5V_S3</text>
<text x="277.4" y="158.1">1D5V_S0</text>
<text x="277.4" y="159.9">5V_S0</text>
<text x="277.4" y="161.6">3D3V_S0</text>
</g>
<g font-size="1.9" fill="#f00">
<text x="185" y="72.9">Realtek RTL8111E (Giga LAN)</text>
<text x="185" y="76.5">Realtek RTL8105E (10M/100M)</text>
<text x="238.3" y="80">802.11a/b/g</text>
</g>
<g font-size="1.6">
<text x="74.7" y="29.7">88,89,90,91</text>
<text x="213.4" y="47.5">15</text>
<text x="213.4" y="58.2">14</text>
<text x="72.9" y="63.5">83.84,85,86,87</text>
<text x="131.6" y="67">4,5,6,7,8,9,10</text>
<text x="215.2" y="75.9">31</text>
<text x="241.8" y="72.3">59</text>
<text x="245.4" y="86.6">64</text>
<text x="32" y="93.7">50</text>
<text x="32" y="102.6">49</text>
<text x="32" y="111.5">51</text>
<text x="245.4" y="111.5">49</text>
<text x="42.7" y="124">74</text>
<text x="80" y="125.7">32</text>
<text x="245.4" y="122.1">61</text>
<text x="245.4" y="134.6">82</text>
<text x="120.9" y="141.7">17,18,19,20,21,22,23,24,25</text>
<text x="30.6" y="145.3">58</text>
<text x="80" y="150.6">29</text>
<text x="201" y="150.6">27</text>
<text x="33.8" y="159.5">82</text>
<text x="222.3" y="164.8">28</text>
<text x="181.4" y="175.5">69</text>
<text x="197.4" y="175.5">69</text>
<text x="217" y="177.3">28</text>
<text x="51.6" y="180.8">58</text>
<text x="112.1" y="184.4">56</text>
<text x="124.5" y="184.4">56</text>
<text x="144.1" y="184.4">60</text>
<text x="226.4" y="181.7">&lt;Core Design&gt;</text>
<text x="256.6" y="189.7">21F, 88, Sec.1, Hsin Tai Wu Rd., Hsichih,</text>
<text x="256.6" y="191.6">Taipei Hsien 221, Taiwan, R.O.C.</text>
<text x="226.4" y="195.1">Title</text>
<text x="226.4" y="200.4">Size</text>
<text x="227.6" y="202.4">A3</text>
<text x="233.5" y="200.4">Document Number</text>
<text x="285.1" y="200.4">Rev</text>
<text x="226.4" y="205.7">Date:</text>
<text x="231.7" y="205.7">Wednesday, April 13, 2011</text>
<text x="262" y="205.7">Sheet</text>
<text x="269.1" y="205.7">2</text>
<text x="276.2" y="205.7">of</text>
<text x="285.1" y="205.7">105</text>
</g>
<g font-size="1.3">
<text x="30.8" y="1.3">5</text>
<text x="88.9" y="1.3">4</text>
<text x="146.9" y="1.3">3</text>
<text x="205" y="1.3">2</text>
<text x="263.1" y="1.3">1</text>
<text x=".5" y="28.4">D</text>
<text x="292.6" y="28.4">D</text>
<text x=".5" y="79.5">C</text>
<text x="292.6" y="79.5">C</text>
<text x=".5" y="130.6">B</text>
<text x="292.6" y="130.6">B</text>
<text x=".5" y="181.7">A</text>
<text x="292.6" y="181.7">A</text>
<text x="30.8" y="207.4">5</text>
<text x="88.9" y="207.4">4</text>
<text x="146.9" y="207.4">3</text>
<text x="205" y="207.4">2</text>
<text x="263.1" y="207.4">1</text>
</g>
</svg>
